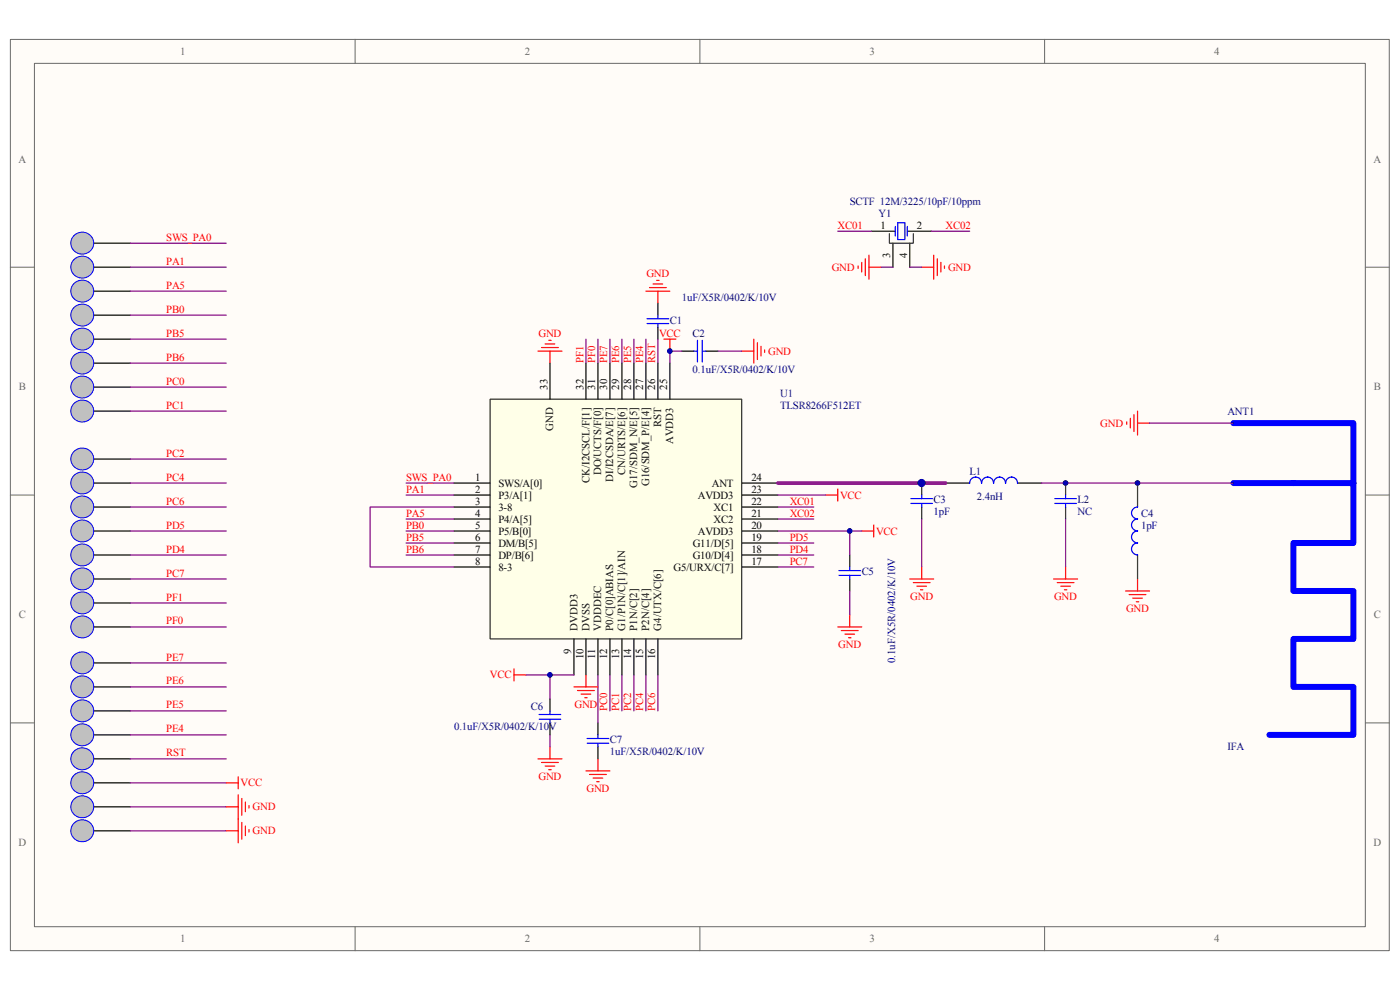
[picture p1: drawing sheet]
<svg xmlns="http://www.w3.org/2000/svg" width="297mm" height="210mm" viewBox="0 0 297 210" stroke-linecap="round" stroke-linejoin="round" font-family="sans-serif">
<path d="M2.2 8.4h292.5v193.3h-292.5z" fill="#fffcf8"/>
<path d="M2.2 8.4h292.5v193.3h-292.5z" fill="none" stroke="#696969" stroke-width=".21"/>
<path d="M7.3 13.5h282.3v183.1h-282.3z" fill="#fffcf8"/>
<g fill="none" stroke="#696969" stroke-width=".21">
<path d="M7.3 13.4h282.3v183.2h-282.3zM75.3 8.3v5.1M148.5 8.3v5.1M221.6 8.3v5.1M2.2 56.7h5.1M289.7 56.7h5M2.2 105h5.1M289.7 105h5M2.2 153.3h5.1M289.7 153.3h5M75.3 196.6v5.1M148.5 196.6v5.1"/>
<path d="M221.6 196.6v5.1"/>
</g>
<path d="M104 84.7h53.4v50.8h-53.4z" fill="#ffffe8"/>
<path d="M188.7 49.6v2h5.1v-2M104 84.7h53.4v50.8h-53.4z" fill="none" stroke="#000" stroke-width=".21"/>
<g fill="none" stroke="#000" stroke-width=".25">
<path d="M184.8 49h5.1M189.4 51.6v5.1M192.5 49h5.1M193 51.6v5.1M116.7 77v7.7M124.3 77v7.7M126.8 77v7.7M129.4 77v7.7M131.9 77v7.7M134.5 77v7.7M137 77v7.7M139.6 64.3v2.6"/>
<path d="M139.6 69.4v2.5M139.6 77v7.7M142.1 77v7.7M144.7 74.5h2.5M149.7 74.5h2.6M96.3 102.5h7.7M96.3 105h7.7M96.3 107.6h7.7M96.3 110.1h7.7M96.3 112.6h7.7M96.3 115.2h7.7M96.3 117.7h7.7"/>
<path d="M157.4 102.5h7.6M157.4 105h7.6M157.4 107.6h7.6M157.4 110.1h7.6M157.4 112.6h7.6M157.4 115.2h7.6M157.4 117.7h7.6M180.3 117.7v2.6M195.5 102.5v2.5M195.5 107.6v2.5M200.6 102.5h5.1M215.9 102.5h5.1"/>
<path d="M226.1 102.5v2.5M226.1 107.6v2.5M241.3 102.5v5.1M241.3 117.7v5.1M96.3 120.3h7.7M121.8 135.5v7.7M124.3 135.5v7.7M126.8 135.5v7.7M129.4 135.5v7.7M131.9 135.5v7.7M134.5 135.5v7.7M137 135.5v7.7"/>
<path d="M139.6 135.5v7.7M157.4 120.3h7.6M180.3 122.8v2.6M116.7 148.3v2.5M116.7 153.3v2.6M126.8 153.3v2.6M126.8 158.4v2.6"/>
</g>
<g fill="none" stroke="#f00" stroke-width=".25">
<path d="M139.3 59.5h.5M182 56.4v.5M182.8 55.7v2M183.6 54.9v3.6M184.3 54.1v5.1M184.3 56.7h2.6M195.5 56.7h2.6M198.1 54.1v5.1M198.8 54.9v3.6M199.6 55.7v2M200.4 56.4v.5M114.1 74.5h5.1"/>
<path d="M114.9 73.7h3.6M115.7 73h2M116.4 72.2h.5M116.7 74.5v2.5M137 61.8h5.1M137.8 61h3.5M138.5 60.2h2.1M139.6 61.8v2.5M140.8 71.9h2.6M142.1 71.9v2.6M157.4 74.5h2.5M159.9 71.9v5.1"/>
<path d="M160.7 72.7v3.6M161.4 73.5v2M162.2 74.2v.5M175.2 105h2.5M177.7 103.7v2.6M182.8 112.6h2.6M185.4 111.4v2.5M177.7 133h5.1M178.5 133.8h3.5M179.2 134.5h2.1M180 135.3h.5M180.3 130.4v2.6"/>
<path d="M193 122.8h5.1M193.8 123.6h3.5M194.5 124.3h2M195.3 125.1h.5M195.5 120.3v2.5M223.5 122.8h5.1M224.3 123.6h3.5M225 124.3h2.1M225.8 125.1h.5M226.1 120.3v2.5M238.8 125.4h5.1M239.5 126.1h3.6"/>
<path d="M240.3 126.9h2M241.1 127.6h.5M241.3 122.8v2.6M109 141.9v2.5M109 143.2h2.6M116.7 158.4v2.6M121.8 145.7h5M122.5 146.5h3.6M123.3 147.2h2M124 148h.6M124.3 143.2v2.5M114.1 161h5.1"/>
<path d="M114.9 161.7h3.6M115.7 162.5h2M116.4 163.3h.5M124.3 163.5h5.1M125.1 164.3h3.5M125.8 165h2.1M126.6 165.8h.5M126.8 161v2.5"/>
</g>
<g fill="none" stroke="#00f" stroke-width=".25">
<path d="M189.9 48v2.1M190.4 47.3h1.6v3.5h-1.6zM192.5 48v2.1M137.3 67.6h4.6M137.3 68.6h4.6M139.6 66.9v.7M139.6 68.6v.8M147.2 74.5h.8M148 72.2v4.6M149 74.5h.7M149 72.2v4.6M193.2 106.8h4.6"/>
<path d="M193.2 105.8h4.6M195.5 105v.8M195.5 106.8v.8M208.2 102.5a1.26 1.26 0 0 0-1.2-1.3 1.26 1.26 0 0 0-1.3 1.3M210.8 102.5a1.26 1.26 0 0 0-1.3-1.3 1.26 1.26 0 0 0-1.3 1.3M213.3 102.5a1.26 1.26 0 0 0-1.2-1.3 1.26 1.26 0 0 0-1.3 1.3M215.9 102.5a1.26 1.26 0 0 0-1.3-1.3 1.26 1.26 0 0 0-1.3 1.3M223.8 106.8h4.5M223.8 105.8h4.5M226.1 105v.8M226.1 106.8v.8M241.3 115.2a1.26 1.26 0 0 0-1.3 1.3 1.26 1.26 0 0 0 1.3 1.2"/>
<path d="M241.3 112.6a1.26 1.26 0 0 0-1.3 1.3 1.26 1.26 0 0 0 1.3 1.3M241.3 110.1a1.26 1.26 0 0 0-1.3 1.3 1.26 1.26 0 0 0 1.3 1.2M241.3 107.6a1.26 1.26 0 0 0-1.3 1.2 1.26 1.26 0 0 0 1.3 1.3M178 121h4.6M178 122.1h4.6M180.3 120.3v.7M180.3 122.1v.7M114.4 152.6h4.6M114.4 151.6h4.6M116.7 150.8v.8M116.7 152.6v.7M124.6 157.7h4.5"/>
<path d="M124.6 156.7h4.5M126.8 155.9v.8M126.8 157.7v.7"/>
</g>
<g fill="none" stroke="#800080" stroke-width=".25">
<path d="M177.7 49h7.1M186.9 56.7h2.5M193 56.7h2.5M197.6 49h8.1M139.6 71.9v5.1M144.7 74.5h-2.6v2.5M152.3 74.5h5.1M86.1 105h10.2M86.1 110.1h10.2M86.1 112.6h10.2M86.1 102.5h10.2M86.1 115.2h10.2"/>
<path d="M86.1 117.7h10.2M165 105h10.2M165 107.6h7.6M165 110.1h7.6M165 112.6h17.8M180.3 112.6v5.1M195.5 110.1v10.2M226.1 110.1v10.2M180.3 125.4v5M111.6 143.2h10.2M116.7 143.2v5.1M116.7 155.9v2.5"/>
<path d="M126.8 143.2v10.1"/>
</g>
<path d="M165 102.5h35.6" fill="none" stroke="#800080" stroke-width=".76"/>
<circle cx="17.5" cy="51.6" r="2.38" fill="#c0c0c0" stroke="#00f" stroke-width=".21"/>
<path d="M20 51.6h7.6" fill="none" stroke="#000" stroke-width=".25"/>
<g fill="none" stroke="#800080" stroke-width=".25">
<path d="M124.3 71.9v5.1M126.8 71.9v5.1M129.4 71.9v5.1M131.9 71.9v5.1M134.5 71.9v5.1M137 71.9v5.1M96.3 107.6h-17.8v12.7h17.8M165 117.7h7.6M165 115.2h7.6M165 120.3h7.6M129.4 143.2v7.6M131.9 143.2v7.6"/>
<path d="M134.5 143.2v7.6M137 143.2v7.6M139.6 143.2v7.6"/>
</g>
<circle cx="17.5" cy="56.7" r="2.38" fill="#c0c0c0" stroke="#00f" stroke-width=".21"/>
<path d="M20 56.7h7.6" fill="none" stroke="#000" stroke-width=".25"/>
<circle cx="17.5" cy="61.8" r="2.38" fill="#c0c0c0" stroke="#00f" stroke-width=".21"/>
<path d="M20 61.8h7.6" fill="none" stroke="#000" stroke-width=".25"/>
<circle cx="17.5" cy="66.9" r="2.38" fill="#c0c0c0" stroke="#00f" stroke-width=".21"/>
<path d="M20 66.9h7.6" fill="none" stroke="#000" stroke-width=".25"/>
<circle cx="17.5" cy="71.9" r="2.38" fill="#c0c0c0" stroke="#00f" stroke-width=".21"/>
<path d="M20 71.9h7.6" fill="none" stroke="#000" stroke-width=".25"/>
<circle cx="17.5" cy="77" r="2.38" fill="#c0c0c0" stroke="#00f" stroke-width=".21"/>
<path d="M20 77h7.6" fill="none" stroke="#000" stroke-width=".25"/>
<circle cx="17.5" cy="82.1" r="2.38" fill="#c0c0c0" stroke="#00f" stroke-width=".21"/>
<path d="M20 82.1h7.6" fill="none" stroke="#000" stroke-width=".25"/>
<circle cx="17.5" cy="87.2" r="2.38" fill="#c0c0c0" stroke="#00f" stroke-width=".21"/>
<path d="M20 87.2h7.6" fill="none" stroke="#000" stroke-width=".25"/>
<circle cx="17.5" cy="97.4" r="2.38" fill="#c0c0c0" stroke="#00f" stroke-width=".21"/>
<path d="M20 97.4h7.6" fill="none" stroke="#000" stroke-width=".25"/>
<circle cx="17.5" cy="102.5" r="2.38" fill="#c0c0c0" stroke="#00f" stroke-width=".21"/>
<path d="M20 102.5h7.6" fill="none" stroke="#000" stroke-width=".25"/>
<circle cx="17.5" cy="107.6" r="2.38" fill="#c0c0c0" stroke="#00f" stroke-width=".21"/>
<path d="M20 107.6h7.6" fill="none" stroke="#000" stroke-width=".25"/>
<circle cx="17.5" cy="112.6" r="2.38" fill="#c0c0c0" stroke="#00f" stroke-width=".21"/>
<path d="M20 112.6h7.6" fill="none" stroke="#000" stroke-width=".25"/>
<circle cx="17.5" cy="117.7" r="2.38" fill="#c0c0c0" stroke="#00f" stroke-width=".21"/>
<path d="M20 117.7h7.6" fill="none" stroke="#000" stroke-width=".25"/>
<circle cx="17.5" cy="122.8" r="2.38" fill="#c0c0c0" stroke="#00f" stroke-width=".21"/>
<path d="M20 122.8h7.6" fill="none" stroke="#000" stroke-width=".25"/>
<circle cx="17.5" cy="127.9" r="2.38" fill="#c0c0c0" stroke="#00f" stroke-width=".21"/>
<path d="M20 127.9h7.6" fill="none" stroke="#000" stroke-width=".25"/>
<circle cx="17.5" cy="133" r="2.38" fill="#c0c0c0" stroke="#00f" stroke-width=".21"/>
<path d="M20 133h7.6" fill="none" stroke="#000" stroke-width=".25"/>
<circle cx="17.5" cy="140.6" r="2.38" fill="#c0c0c0" stroke="#00f" stroke-width=".21"/>
<path d="M20 140.6h7.6" fill="none" stroke="#000" stroke-width=".25"/>
<circle cx="17.5" cy="145.7" r="2.38" fill="#c0c0c0" stroke="#00f" stroke-width=".21"/>
<path d="M20 145.7h7.6" fill="none" stroke="#000" stroke-width=".25"/>
<circle cx="17.5" cy="150.8" r="2.38" fill="#c0c0c0" stroke="#00f" stroke-width=".21"/>
<path d="M20 150.8h7.6" fill="none" stroke="#000" stroke-width=".25"/>
<circle cx="17.5" cy="155.9" r="2.38" fill="#c0c0c0" stroke="#00f" stroke-width=".21"/>
<path d="M20 155.9h7.6" fill="none" stroke="#000" stroke-width=".25"/>
<circle cx="17.5" cy="161" r="2.38" fill="#c0c0c0" stroke="#00f" stroke-width=".21"/>
<path d="M20 161h7.6" fill="none" stroke="#000" stroke-width=".25"/>
<circle cx="17.5" cy="166.1" r="2.38" fill="#c0c0c0" stroke="#00f" stroke-width=".21"/>
<path d="M20 166.1h7.6" fill="none" stroke="#000" stroke-width=".25"/>
<circle cx="17.5" cy="171.2" r="2.38" fill="#c0c0c0" stroke="#00f" stroke-width=".21"/>
<path d="M20 171.1h7.6" fill="none" stroke="#000" stroke-width=".25"/>
<circle cx="17.5" cy="176.2" r="2.38" fill="#c0c0c0" stroke="#00f" stroke-width=".21"/>
<path d="M20 176.2h7.6" fill="none" stroke="#000" stroke-width=".25"/>
<g fill="none" stroke="#800080" stroke-width=".25">
<path d="M27.6 51.6h20.4M27.6 56.7h20.4M27.6 61.8h20.4M27.6 66.9h20.4M27.6 71.9h20.4M27.6 77h20.4M27.6 82.1h20.4M27.6 87.2h20.4M27.6 97.4h20.4M243.9 89.7h17.8M27.6 102.5h20.4M27.6 107.6h20.4"/>
<path d="M27.6 112.6h20.4M27.6 117.7h20.4M221 102.5h40.7M27.6 122.8h20.4M27.6 127.9h20.4M27.6 133h20.4M27.6 140.6h20.4M27.6 145.7h20.4M27.6 150.8h20.4M27.6 155.9h20.4M27.6 161h20.4M27.6 166.1h20.4"/>
<path d="M27.6 171.1h20.4M27.6 176.2h20.4"/>
</g>
<g fill="none" stroke="#f00" stroke-width=".25">
<path d="M239 89.5v.5M239.8 88.7v2.1M240.6 88v3.5M241.3 87.2v5.1M241.3 89.7h2.6M48 166.1h2.5M48 171.1h2.5M48 176.2h2.5M50.5 164.8v2.5M50.5 168.6v10.2M51.3 169.4v3.5M51.3 174.5v3.5"/>
<path d="M52.1 170.1v2.1M52.1 175.2v2.1M52.8 170.9v.5M52.8 176v.5"/>
</g>
<path d="M261.7 89.7h25.4v12.8M261.7 102.5h25.4M287.1 102.5v12.7h-12.7v10.2h12.7v10.1h-12.7v10.2h12.7v10.2h-17.8" fill="none" stroke="#00f" stroke-width="1.3"/>
<path d="M261.7 89.7h7.6M261.7 102.5h7.6" fill="none" stroke="#00f" stroke-width=".25"/>
<g fill="#000080" stroke="#000080" stroke-width=".21">
<circle cx="116.7" cy="143.2" r=".5"/>
<circle cx="142.1" cy="74.5" r=".5"/>
<circle cx="180.3" cy="112.6" r=".5"/>
<circle cx="195.5" cy="102.5" r=".75"/>
<circle cx="226" cy="102.5" r=".5"/>
<circle cx="241.3" cy="102.5" r=".5"/>
</g>
<g font-size="2.3" fill="#696969">
<text x="38.2" y="11.6">1</text>
<text x="111.4" y="11.6">2</text>
<text x="184.5" y="11.6">3</text>
<text x="257.6" y="11.6">4</text>
<text x="4" y="34.5">A</text>
<text x="291.4" y="34.5">A</text>
<text x="4" y="82.8">B</text>
<text x="291.4" y="82.8">B</text>
<text x="4" y="131.2">C</text>
<text x="291.4" y="131.2">C</text>
<text x="4" y="179.5">D</text>
<text x="291.4" y="179.5">D</text>
<text x="38.2" y="199.9">1</text>
<text x="111.4" y="199.9">2</text>
<text x="184.5" y="199.9">3</text>
<text x="257.6" y="199.9">4</text>
</g>
<g font-size="2.3" fill="#000080">
<text x="180.3" y="43.4">SCTF 12M/3225/10pF/10ppm</text>
<text x="186.4" y="46">Y1</text>
<text x="144.6" y="63.8">1uF/X5R/0402/K/10V</text>
<text x="142.1" y="68.6">C1</text>
<text x="146.9" y="71.4">C2</text>
<text x="146.9" y="79.1">0.1uF/X5R/0402/K/10V</text>
<text x="165.5" y="84.1">U1</text>
<text x="165.5" y="86.7">TLSR8266F512ET</text>
<text x="260.4" y="88">ANT1</text>
<text x="205.7" y="100.7">L1</text>
<text x="198.1" y="106.8">C3</text>
<text x="207.2" y="106">2.4nH</text>
<text x="228.6" y="106.8">L2</text>
<text x="198.1" y="109.3">1pF</text>
<text x="228.6" y="109.3">NC</text>
<text x="242.1" y="109.6">C4</text>
<text x="242.1" y="112.1">1pF</text>
<text x="182.8" y="122.1">C5</text>
<text x="189.9" y="140.6" transform="rotate(-90 189.9 140.6)">0.1uF/X5R/0402/K/10V</text>
<text x="96.3" y="154.9">0.1uF/X5R/0402/K/10V</text>
<text x="112.6" y="150.5">C6</text>
<text x="129.4" y="157.7">C7</text>
<text x="129.4" y="160.2">1uF/X5R/0402/K/10V</text>
<text x="260.4" y="159.2">IFA</text>
</g>
<g font-size="2.3" fill="#f00">
<text x="35.3" y="51.1">SWS_PA0</text>
<text x="177.7" y="48.5">XC01</text>
<text x="200.6" y="48.5">XC02</text>
<text x="35.3" y="56.2">PA1</text>
<text x="137.2" y="58.7">GND</text>
<text x="176.4" y="57.4">GND</text>
<text x="201.1" y="57.4">GND</text>
<text x="35.3" y="61.2">PA5</text>
<text x="35.3" y="66.3">PB0</text>
<text x="35.3" y="71.4">PB5</text>
<text x="114.3" y="71.4">GND</text>
<text x="139.8" y="71.4">VCC</text>
<text x="35.3" y="76.5">PB6</text>
<text x="123.8" y="77" transform="rotate(-90 123.8 77)">PF1</text>
<text x="126.3" y="77" transform="rotate(-90 126.3 77)">PF0</text>
<text x="128.8" y="77" transform="rotate(-90 128.8 77)">PE7</text>
<text x="131.4" y="77" transform="rotate(-90 131.4 77)">PE6</text>
<text x="133.9" y="77" transform="rotate(-90 133.9 77)">PE5</text>
<text x="136.5" y="77" transform="rotate(-90 136.5 77)">PE4</text>
<text x="139" y="77" transform="rotate(-90 139 77)">RST</text>
<text x="163" y="75.2">GND</text>
<text x="35.3" y="81.6">PC0</text>
<text x="35.3" y="86.7">PC1</text>
<text x="233.4" y="90.5">GND</text>
<text x="35.3" y="96.9">PC2</text>
<text x="35.3" y="101.9">PC4</text>
<text x="86.1" y="101.9">SWS_PA0</text>
<text x="35.3" y="107">PC6</text>
<text x="86.1" y="104.5">PA1</text>
<text x="167.5" y="107">XC01</text>
<text x="178.2" y="105.8">VCC</text>
<text x="35.3" y="112.1">PD5</text>
<text x="86.1" y="109.6">PA5</text>
<text x="86.1" y="112.1">PB0</text>
<text x="167.5" y="109.6">XC02</text>
<text x="185.9" y="113.4">VCC</text>
<text x="35.3" y="117.2">PD4</text>
<text x="86.1" y="114.7">PB5</text>
<text x="86.1" y="117.2">PB6</text>
<text x="167.5" y="119.7">PC7</text>
<text x="167.5" y="117.2">PD4</text>
<text x="167.5" y="114.7">PD5</text>
<text x="35.3" y="122.3">PC7</text>
<text x="35.3" y="127.4">PF1</text>
<text x="193.1" y="127.3">GND</text>
<text x="223.6" y="127.3">GND</text>
<text x="238.9" y="129.9">GND</text>
<text x="35.3" y="132.5">PF0</text>
<text x="177.8" y="137.5">GND</text>
<text x="35.3" y="140.1">PE7</text>
<text x="103.9" y="143.9">VCC</text>
<text x="35.3" y="145.2">PE6</text>
<text x="35.3" y="155.4">PE4</text>
<text x="35.3" y="150.3">PE5</text>
<text x="121.9" y="150.2">GND</text>
<text x="128.8" y="150.8" transform="rotate(-90 128.8 150.8)">PC0</text>
<text x="131.4" y="150.8" transform="rotate(-90 131.4 150.8)">PC1</text>
<text x="133.9" y="150.8" transform="rotate(-90 133.9 150.8)">PC2</text>
<text x="136.5" y="150.8" transform="rotate(-90 136.5 150.8)">PC4</text>
<text x="139" y="150.8" transform="rotate(-90 139 150.8)">PC6</text>
<text x="35.3" y="160.4">RST</text>
<text x="51" y="166.8">VCC</text>
<text x="114.3" y="165.5">GND</text>
<text x="53.6" y="171.9">GND</text>
<text x="124.4" y="168">GND</text>
<text x="53.6" y="177">GND</text>
</g>
<g font-size="2.3">
<text x="186.8" y="48.5">1</text>
<text x="194.5" y="48.5">2</text>
<text x="188.9" y="54.8" transform="rotate(-90 188.9 54.8)">3</text>
<text x="192.4" y="54.8" transform="rotate(-90 192.4 54.8)">4</text>
<text x="116.1" y="82.6" transform="rotate(-90 116.1 82.6)">33</text>
<text x="123.8" y="82.6" transform="rotate(-90 123.8 82.6)">32</text>
<text x="126.3" y="82.6" transform="rotate(-90 126.3 82.6)">31</text>
<text x="128.8" y="82.6" transform="rotate(-90 128.8 82.6)">30</text>
<text x="131.4" y="82.6" transform="rotate(-90 131.4 82.6)">29</text>
<text x="133.9" y="82.6" transform="rotate(-90 133.9 82.6)">28</text>
<text x="136.5" y="82.6" transform="rotate(-90 136.5 82.6)">27</text>
<text x="139" y="82.6" transform="rotate(-90 139 82.6)">26</text>
<text x="141.6" y="82.6" transform="rotate(-90 141.6 82.6)">25</text>
<text x="117.4" y="91.4" transform="rotate(-90 117.4 91.4)">GND</text>
<text x="140.3" y="90.6" transform="rotate(-90 140.3 90.6)">RST</text>
<text x="142.8" y="94.2" transform="rotate(-90 142.8 94.2)">AVDD3</text>
<text x="100.8" y="101.9">1</text>
<text x="127.6" y="100.8" transform="rotate(-90 127.6 100.8)">DO/UCTS/F[0]</text>
<text x="132.6" y="100.8" transform="rotate(-90 132.6 100.8)">CN/URTS/E[6]</text>
<text x="159.4" y="101.9">24</text>
<text x="100.8" y="104.5">2</text>
<text x="100.8" y="107">3</text>
<text x="105.7" y="103.2">SWS/A[0]</text>
<text x="105.7" y="105.8">P3/A[1]</text>
<text x="125" y="102.5" transform="rotate(-90 125 102.5)">CK/I2CSCL/F[1]</text>
<text x="130.1" y="102.2" transform="rotate(-90 130.1 102.2)">DI/I2CSDA/E[7]</text>
<text x="135.2" y="103.5" transform="rotate(-90 135.2 103.5)">G17/SDM_N/E[5]</text>
<text x="137.7" y="103.1" transform="rotate(-90 137.7 103.1)">G16/SDM_P/E[4]</text>
<text x="148" y="105.8">AVDD3</text>
<text x="151" y="103.2">ANT</text>
<text x="159.4" y="107">22</text>
<text x="159.4" y="104.5">23</text>
<text x="100.8" y="109.6">4</text>
<text x="100.8" y="112.1">5</text>
<text x="105.7" y="108.3">3-8</text>
<text x="105.7" y="110.9">P4/A[5]</text>
<text x="105.7" y="113.4">P5/B[0]</text>
<text x="148" y="113.4">AVDD3</text>
<text x="151.4" y="110.9">XC2</text>
<text x="151.4" y="108.3">XC1</text>
<text x="159.4" y="112.1">20</text>
<text x="159.4" y="109.6">21</text>
<text x="100.8" y="114.7">6</text>
<text x="100.8" y="117.2">7</text>
<text x="100.8" y="119.7">8</text>
<text x="105.7" y="115.9">DM/B[5]</text>
<text x="105.7" y="118.5">DP/B[6]</text>
<text x="147" y="118.5">G10/D[4]</text>
<text x="147" y="115.9">G11/D[5]</text>
<text x="159.4" y="119.7">17</text>
<text x="159.4" y="117.2">18</text>
<text x="159.4" y="114.7">19</text>
<text x="105.7" y="121">8-3</text>
<text x="142.9" y="121">G5/URX/C[7]</text>
<text x="122.5" y="133.8" transform="rotate(-90 122.5 133.8)">DVDD3</text>
<text x="125" y="133.8" transform="rotate(-90 125 133.8)">DVSS</text>
<text x="127.6" y="133.8" transform="rotate(-90 127.6 133.8)">VDDDEC</text>
<text x="130.1" y="133.8" transform="rotate(-90 130.1 133.8)">P0/C[0]ABIAS</text>
<text x="132.6" y="133.8" transform="rotate(-90 132.6 133.8)">G1/P1N/C[1]/AIN</text>
<text x="135.2" y="133.8" transform="rotate(-90 135.2 133.8)">P1N/C[2]</text>
<text x="137.7" y="133.8" transform="rotate(-90 137.7 133.8)">P2N/C[4]</text>
<text x="140.3" y="133.8" transform="rotate(-90 140.3 133.8)">G4/UTX/C[6]</text>
<text x="121.2" y="138.7" transform="rotate(-90 121.2 138.7)">9</text>
<text x="123.8" y="139.9" transform="rotate(-90 123.8 139.9)">10</text>
<text x="126.3" y="139.9" transform="rotate(-90 126.3 139.9)">11</text>
<text x="128.8" y="139.9" transform="rotate(-90 128.8 139.9)">12</text>
<text x="131.4" y="139.9" transform="rotate(-90 131.4 139.9)">13</text>
<text x="133.9" y="139.9" transform="rotate(-90 133.9 139.9)">14</text>
<text x="136.5" y="139.9" transform="rotate(-90 136.5 139.9)">15</text>
<text x="139" y="139.9" transform="rotate(-90 139 139.9)">16</text>
</g>
</svg>
